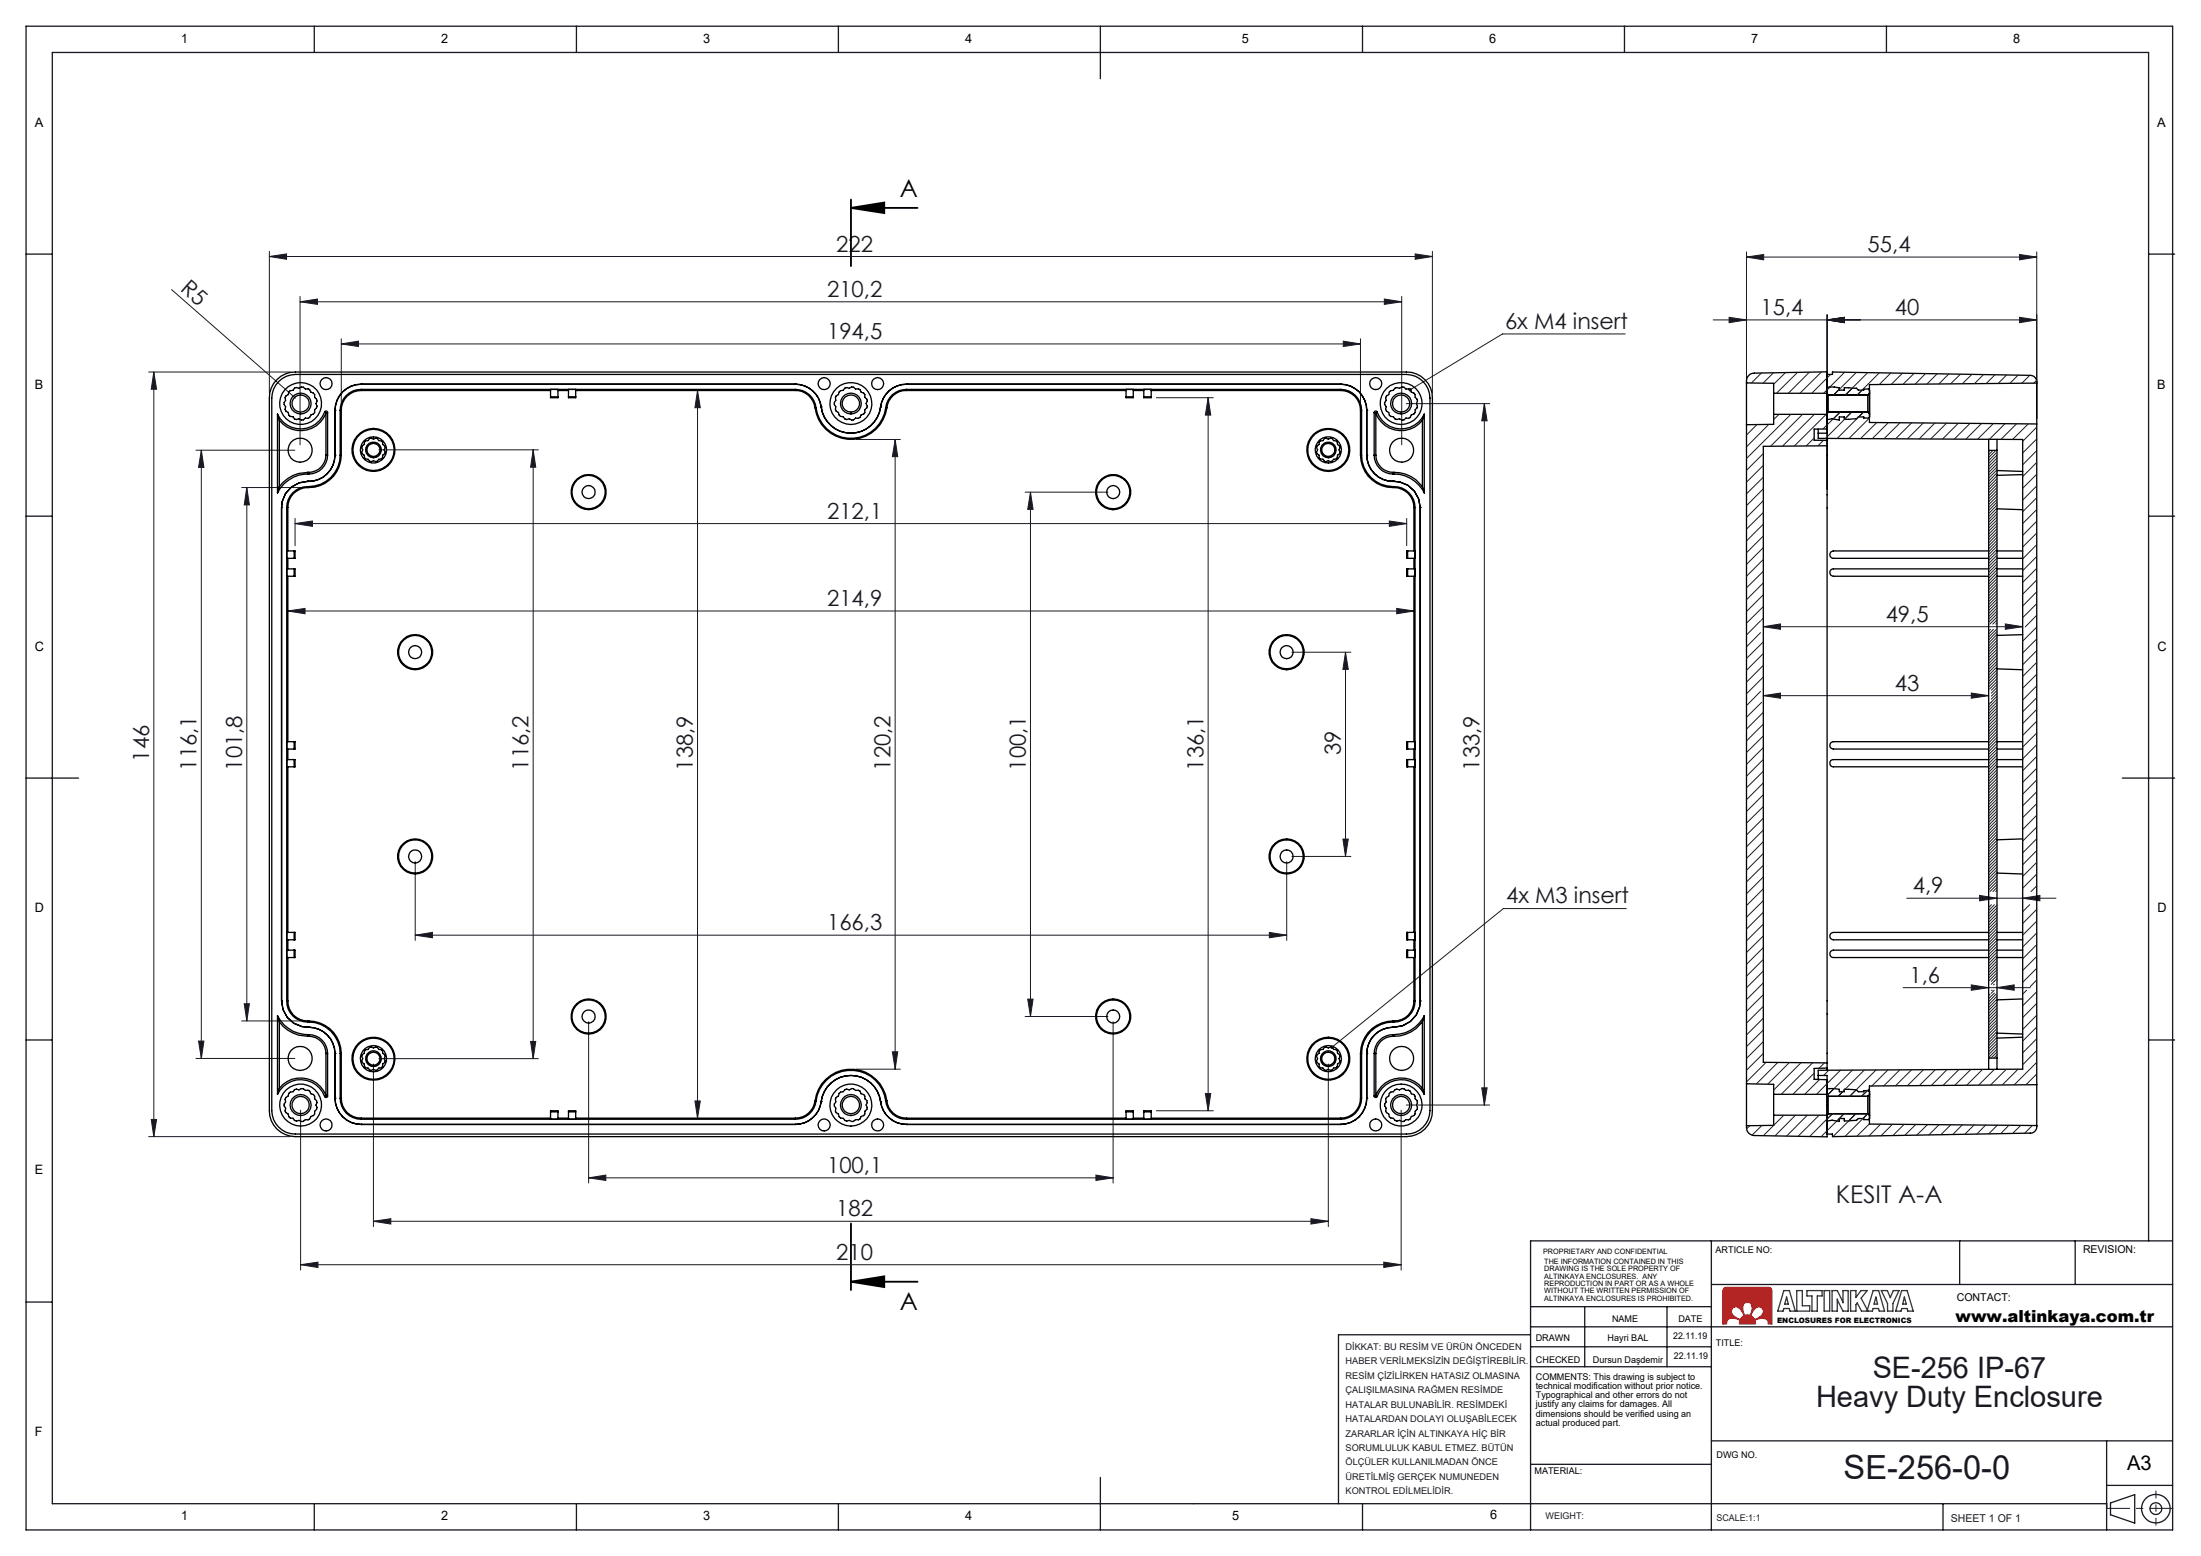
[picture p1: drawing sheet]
<svg xmlns="http://www.w3.org/2000/svg" width="420mm" height="297mm" viewBox="0 0 420 297" stroke-linecap="round" stroke-linejoin="round" font-family="sans-serif">
<path d="M329 245.8l.4-.1h8.1l.5 .2 .1 .4v6.4h-.7l-.1-.6a1.82 1.82 0 0 0-2.4-.1l.1 .7h-3.1l.1-.7a2.18 2.18 0 0 0-2.3-.1l-.2 .8h-.7v-6.4zM330.6 249.7l.4-.2a1.79 1.79 0 0 1 1.7 1.6l-.6 .7a2.35 2.35 0 0 1-1.7-1.5zM332.8 248.8l.6-.3 .5 .1a1.76 1.76 0 0 1 0 2.4h-.9a2.18 2.18 0 0 1-.2-2.2zM334.8 249.9l.9-.5 .5 .3 .3 .4a1.79 1.79 0 0 1-1.7 1.7l-.6-.7 .2-.6z" fill="none" stroke="#e13800" stroke-width=".19"/>
<g fill="none" stroke="#191924" stroke-width=".25">
<path d="M5 5h409.6v287h-409.6zM60 5v5M110 5v5M160 5v5M210 5v10M260 5v5M310 5v5M360 5v5M5 48.5h5M410 48.5h5M5 98.5h5M410 98.5h5"/>
<path d="M5 148.5h10M405 148.5h10M5 198.5h5M410 198.5h5M326.6 236.9v55.1M373.9 236.8v8.4M396 236.8v8.4M410 236.9v-226.9h-400v277h392M414.6 236.9h-122.5v55.1M5 248.5h5M292.1 254.8h-36.7v32.2M292.1 249.4h34.5"/>
<path d="M292.1 253.3h122.5M292.1 257.1h34.5M302.4 249.4v11.5M318.1 249.4v11.5M326.6 245.2h88M292.1 260.9h34.5M292.1 279.5h34.5M326.6 275h88M402 275v17M60 287v5M110 287v5M160 287v5"/>
<path d="M210 282v10M260 287v5M370.8 287v5M402 283.5h12.6"/>
</g>
<path d="M334.7 250a.98 .98 0 0 1 .9-.6 .98 .98 0 0 1 .9 .6 1.68 1.68 0 0 1-1.7 1.7l-.3-.3a.51 .51 0 0 1-.1-.9zM330.6 249.7a1.15 1.15 0 0 1 1.8 .6l.1 .2a.56 .56 0 0 1 .2 .5 .56 .56 0 0 1-.4 .5 .53 .53 0 0 1-.4 .3 .53 .53 0 0 1-.5-.3l-.5-.3a1.05 1.05 0 0 1-.3-1.5zM329 245.8l-.2 .4v6.5h.7v-.2a1.21 1.21 0 0 1 1.8-.8 .53 .53 0 0 1 .6 .6v.4h3.1v-.3a.46 .46 0 0 1 0-.5 .46 .46 0 0 1 .5-.1l.6-.2 .6 .1a.83 .83 0 0 1 .7 1h.7v-6.4l-.2-.5-.2-.1h-8.5zM332.9 248.7a.97 .97 0 0 1 1.1 .1 .97 .97 0 0 1 .3 1.1l-.1 .6a.44 .44 0 0 1-.6 .5h-.2a.45 .45 0 0 1-.5 0 .45 .45 0 0 1-.2-.5l-.1-1.1z" fill-rule="evenodd" fill="#f00"/>
<path d="M162.4 39.7l6.3-1v2zM162.4 39.7h12.7M162.4 38.1v12.7M162.4 233.5v12.7M162.4 244.6l6.3-1v2.1zM162.4 244.6h12.7" fill="none" stroke="#000" stroke-width=".35"/>
<g fill="none" stroke="#191924" stroke-width=".25">
<path d="M402.7 286.9l4.7-1.6v5.4l-4.7-1.6z"/>
<circle cx="411.4" cy="288" r="2.72"/>
<circle cx="411.4" cy="288" r="1.13"/>
</g>
<path d="M340.4 246.3h1.1l1.1 4h-1l-.2-.5h-1l-.1 .5h-1.1zM340.9 247.6l.3 1.3h-.6zM342.9 246.3h1v2.9h1.4v1.1h-2.4zM344.8 246.3h2.9v1.1h-.9v2.9h-1v-2.9h-1zM348.1 246.3h1v4h-1zM350.6 247.9v2.4h-1v-4h1l1.1 2.4v-2.4h1v4h-1l-1.1-2.4M356.3 250.3l1.1-4h1.1l1.1 4h-1l-.1-.5h-1.1l-.1 .5h-2.1l-.8-1.6-.2 .3v1.3h-1.1v-4h1.1v1.3l.9-1.3h1.2l-1.2 1.5 1.3 2.5M358 247.6l.3 1.3h-.7zM359 246.3h1.2l.5 1.4 .6-1.4h1.1l-1.2 2.5v1.5h-1v-1.5zM362.9 246.3h1l1.2 4h-1.1l-.1-.5h-1l-.1 .5h-1.1zM363.4 247.6l.3 1.3h-.6z" fill="none" stroke="#373737" stroke-width=".25"/>
<g fill="none" stroke="#191924" stroke-width=".19">
<path d="M32.7 55.3l23.7 20.7M51.4 49l3.3-.5v1zM51.4 48v27M51.4 49h221.9M57.3 57.6l3.3-.5v1zM57.3 56.6v28.3M57.3 57.6h210.2M264.2 57.1l3.3 .5-3.3 .5zM267.5 56.6v28.3M270.1 48.5l3.2 .5-3.2 .5zM273.3 48v27M333.3 49.1l3.3-.5v1z"/>
<path d="M333.3 48.1v32M333.3 49.1h55.4M385.4 48.6l3.3 .5-3.3 .5zM388.7 48.1v31.8M28.4 71h27M29.4 71l.5 3.3h-1zM29.4 71v146M65.1 65.6l3.3-.5v1zM65.1 64.7v12.6M65.1 65.6h194.5M133.1 74.5l.5 3.3h-1zM133.1 74.5v138.9"/>
<path d="M220.7 75.9h10.8M230.5 75.9v136.1M230.5 75.9l.5 3.3h-1zM256.3 65.1l3.3 .5-3.3 .5zM259.6 64.7v12.6M268.4 77h15.9M283.2 77v133.9M283.2 77l.6 3.3h-1zM310.1 63.7h-23.4l-17.6 10.7M326.9 61.1h61.8M330 60.6l3.3 .5-3.3 .5zM348.7 61.1l3.3-.5v1z"/>
<path d="M348.7 60.1v33.3M385.4 60.6l3.3 .5-3.3 .5zM37.4 85.9h18.9M38.4 85.9v116.1M38.4 85.9l.5 3.3h-1zM46.1 93.1h11.6M47.1 93.1l.5 3.3h-1zM47.1 93.1v101.8M56.3 99.9l3.3-.5v1.1zM56.3 99v5.2M56.3 99.9h212.1M72.3 85.9h30.4"/>
<path d="M101.7 85.9l.5 3.3h-1zM101.7 85.9v116.2M163.4 83.9h8.4M170.8 83.9v120.2M170.8 83.9l.5 3.3h-1zM195.6 93.9h15.8M196.6 93.9v100.1M196.6 93.9l.5 3.3h-1zM265.1 99.4l3.3 .5-3.3 .6zM268.4 99v5.2M54.9 116.6l3.3-.5v1.1zM54.9 116.6h214.9"/>
<path d="M266.5 116.1l3.3 .5-3.3 .6zM336.5 119.6l3.3-.5v1zM336.5 119.6h49.5M382.7 119.1l3.3 .5-3.3 .5zM246.5 124.5h11.3M256.8 124.5v39M256.8 124.5l.5 3.3h-1zM336.5 132.8l3.3-.5v1zM336.5 132.8h43M376.2 132.3l3.3 .5-3.3 .5zM79.2 178.5l3.3-.5v1zM79.2 164.5v15"/>
<path d="M79.2 178.5h166.3M242.2 178l3.3 .5-3.3 .5zM245.5 164.5v15M246.5 163.5h11.3M256.3 160.2h1l-.5 3.3zM310.3 173.4h-23.4l-32.7 26.5M363.9 171.4h28.4M377.8 170.9l3.3 .5-3.3 .5zM386 171.4l3.3-.5v1zM37.9 198.7h1l-.5 3.3zM46.1 194.9h11.6M46.6 191.6h1l-.5 3.3z"/>
<path d="M101.2 198.8h1l-.5 3.3zM112.3 195v30.8M195.6 194h15.8M196.1 190.7h1l-.5 3.3zM212.4 195v30.8M363.1 188.5h24.3M376.2 188l3.3 .5-3.3 .5zM381.1 188.5l3.3-.5v1zM28.4 217h27M28.9 213.7h1l-.5 3.3zM37.4 202h18.9M57.4 211.9v30.5"/>
<path d="M71.3 203.1v31M72.3 202.1h30.4M132.6 210.1h1l-.5 3.3zM163.4 204.1h8.4M170.3 200.8h1l-.5 3.3zM220.7 212h10.8M230 208.7h1l-.5 3.3zM253.5 203.1v31M267.4 211.9v30.5M268.4 210.9h15.9M282.8 207.6h1l-.6 3.3zM71.3 233.1l3.3-.5v1z"/>
<path d="M71.3 233.1h182.2M112.3 224.8l3.3-.5v1zM112.3 224.8h100.1M209.1 224.3l3.3 .5-3.3 .5zM250.2 232.6l3.3 .5-3.3 .5zM57.4 241.4l3.3-.5v1zM57.4 241.4h210M264.1 240.9l3.3 .5-3.3 .5z"/>
</g>
<path d="M401.9 287.9h12.7" fill="none" stroke="#191924" stroke-width=".19" stroke-dasharray="15.2 1.3 1.3 1.3" stroke-dashoffset="10.8"/>
<path d="M411.4 284.6v6.5" fill="none" stroke="#191924" stroke-width=".19" stroke-dasharray="15.2 1.3 1.3 1.3" stroke-dashoffset="13.9"/>
<path d="M162.4 39.7l6.3-1v2zM162.4 244.6l6.3-1v2.1z" fill="#000"/>
<g fill="#191924">
<path d="M268.9 74.2l-.1 .4 .3-.2-.3 .2a.34 .34 0 0 0 .5 .1 .34 .34 0 0 0 .1-.5 .34 .34 0 0 0-.5 0zM253.9 199.6v.4l.3-.1-.3 .2a.33 .33 0 0 0 .5 0 .33 .33 0 0 0 0-.5 .33 .33 0 0 0-.5 0z"/>
<path d="M51.4 49l3.3-.5v1zM270.1 48.5l3.2 .5-3.2 .5zM54.9 116.6l3.3-.5v1.1zM266.5 116.1l3.3 .5-3.3 .6zM56.3 99.9l3.3-.5v1.1zM265.1 99.4l3.3 .5-3.3 .6z"/>
<path d="M57.3 57.6l3.3-.5v1zM264.2 57.1l3.3 .5-3.3 .5z"/>
<path d="M333.3 49.1l3.3-.5v1zM385.4 48.6l3.3 .5-3.3 .5zM330 60.6l3.3 .5-3.3 .5zM348.7 61.1l3.3-.5v1zM348.7 61.1l3.3-.5v1zM385.4 60.6l3.3 .5-3.3 .5zM377.8 170.9l3.3 .5-3.3 .5zM386 171.4l3.3-.5v1zM376.2 188l3.3 .5-3.3 .5zM381.1 188.5l3.3-.5v1zM336.5 132.8l3.3-.5v1zM376.2 132.3l3.3 .5-3.3 .5z"/>
<path d="M382.7 119.1l3.3 .5-3.3 .5zM336.5 119.6l3.3-.5v1z"/>
<path d="M230.5 75.9l.5 3.3h-1zM230 208.7h1l-.5 3.3z"/>
<path d="M256.3 160.2h1l-.5 3.3zM256.8 124.5l.5 3.3h-1z"/>
<path d="M29.4 71l.5 3.3h-1zM28.9 213.7h1l-.5 3.3zM283.2 77l.6 3.3h-1zM282.8 207.6h1l-.6 3.3zM101.7 85.9l.5 3.3h-1zM101.2 198.8h1l-.5 3.3zM38.4 85.9l.5 3.3h-1zM37.9 198.7h1l-.5 3.3zM196.6 93.9l.5 3.3h-1zM196.1 190.7h1l-.5 3.3zM170.8 83.9l.5 3.3h-1zM170.3 200.8h1l-.5 3.3z"/>
<path d="M133.1 74.5l.5 3.3h-1zM132.6 210.1h1l-.5 3.3z"/>
<path d="M47.1 93.1l.5 3.3h-1zM46.6 191.6h1l-.5 3.3z"/>
<path d="M65.1 65.6l3.3-.5v1zM256.3 65.1l3.3 .5-3.3 .5z"/>
<path d="M112.3 224.8l3.3-.5v1zM209.1 224.3l3.3 .5-3.3 .5zM71.3 233.1l3.3-.5v1zM250.2 232.6l3.3 .5-3.3 .5zM57.4 241.4l3.3-.5v1zM264.1 240.9l3.3 .5-3.3 .5zM79.2 178.5l3.3-.5v1zM242.2 178l3.3 .5-3.3 .5z"/>
</g>
<g fill="none" stroke="#000" stroke-width=".25">
<path d="M52.8 72.5a4.8 4.8 0 0 1 3.6-1.5h212a4.9 4.9 0 0 1 4.9 5v136a4.9 4.9 0 0 1-4.9 5h-212a4.9 4.9 0 0 1-5-5v-136a4.8 4.8 0 0 1 1.4-3.5zM53 79.1l.3 1.1M53 79.1v15M53.2 72.8a4.4 4.4 0 0 1 3.2-1.3h212a4.6 4.6 0 0 1 4.5 4.5v136a4.5 4.5 0 0 1-4.5 4.5h-212a4.5 4.5 0 0 1-4.5-4.5v-136a4.4 4.4 0 0 1 1.3-3.2zM55.2 74.8l.2-.2 .5-.1 .3-.4 .3-.1 .5 .1 .6-.2h.3l.4 .4h.7l.3 .6 .5 .1 .2 .3v.5l.5 .6-.2 .6 .2 .7-.5 .5-.1 .7-.6 .3-.4 .6h-.6l-.4 .3-.3 .1-.6-.3-.5 .2-.3-.1-.3-.5h-.5l-.3-.3-.1-.5-.5-.4v-.7l-.3-.4v-.4l.3-.4-.1-.5 .2-.3 .4-.3zM61.9 78.7a.29 .29 0 0 1 .4-.2 .29 .29 0 0 1 .2 .3M61.9 78.7a4.9 4.9 0 0 1-4.3 3.2 4.9 4.9 0 0 1-4.6-2.8M61.9 78.7l.3 .1M62.2 78.9a5.2 5.2 0 0 1-8.9 1.3M62.2 78.9v8M62.2 78.8h.3M62.2 78.8v.1"/>
<path d="M62.5 78.8v8.1M63.9 78.3h.1M63.9 78.3v8.6M64.9 78.3v8.6M64.9 78.3h.2M65.1 78.3v8.6M68.9 73.3h.1M68.9 73.3a5 5 0 0 0-5 5M68.9 73.3a4.9 4.9 0 0 0-5 5M68.9 74.3a4 4 0 0 0-4 4M68.9 74.5a3.7 3.7 0 0 0-3.8 3.8M68.9 73.3h82.9"/>
<path d="M68.9 74.3h82.9M68.9 74.5h36.2M68.9 74.3v.2M105.1 74.3h1.4v1.6h-1.4zM105.1 75.7h1.4M106.5 74.5h2M108.5 74.3h1.4v1.6h-1.4zM108.5 75.7h1.4M109.9 74.5h41.9M151.8 73.3h.1M151.8 73.3a5 5 0 0 1 4.9 4.4M151.8 74.3a3.9 3.9 0 0 1 3.9 3.5"/>
<path d="M151.8 74.5a3.8 3.8 0 0 1 3.7 3.4M151.8 74.3v.2M155.5 77.9a6.9 6.9 0 0 0 6.9 6 6.9 6.9 0 0 0 6.8-6M155.7 77.8a6.7 6.7 0 0 0 6.7 5.9 6.7 6.7 0 0 0 6.6-5.9M155.7 77.8l-.2 .1M156.7 77.7h.1M156.7 77.7a5.7 5.7 0 0 0 5.7 5 5.7 5.7 0 0 0 5.6-5M160.2 74.8l.2-.2 .5-.1 .3-.4 .3-.1 .6 .1 .6-.2 .6 .4h.7l.3 .6 .7 .3v.6l.4 .4 .1 .3-.2 .5 .2 .6-.5 .6v.6l-.7 .4-.3 .5-.2 .2-.5-.1-.6 .4-.6-.3-.7 .1-.5-.5h-.5l-.3-.3-.1-.5-.4-.2-.2-.3 .1-.6-.3-.4v-.4l.3-.4-.1-.5 .2-.3a1.01 1.01 0 0 0 .6-.8zM168 77.7h.1M169 77.8l.2 .1M173 73.3h.1M173 73.3a5 5 0 0 0-5 4.4"/>
<path d="M173 74.3a3.9 3.9 0 0 0-4 3.5M173 74.5a3.7 3.7 0 0 0-3.8 3.4M173 73.3h82.8M173 74.3h82.8M173 74.5h41.9M173 74.3v.2M214.9 74.3h1.4v1.6h-1.4zM214.9 75.7h1.4M216.3 74.5h2M218.3 74.3h1.4v1.6h-1.4zM218.3 75.7h1.4M219.7 74.5h36.1"/>
<path d="M255.8 73.3a4.9 4.9 0 0 1 5 5M255.8 73.3h.1M255.8 74.3a4 4 0 0 1 4 4M255.8 74.5a3.7 3.7 0 0 1 3.8 3.8M255.8 74.3v.2M259.6 78.3h.2M259.6 78.3v8.6M259.8 78.3v8.6M260.8 78.3h.1M260.8 78.3v8.6M262.2 78.8v8.1M262.2 78.8h.3"/>
<path d="M262.5 78.8v.1M262.5 78.9a5.2 5.2 0 0 0 8.9 1.3M262.5 78.9v8M262.8 78.7a4.9 4.9 0 0 0 4.4 3.2 4.9 4.9 0 0 0 4.6-2.8M262.8 78.7a.29 .29 0 0 0-.3-.2 .29 .29 0 0 0-.3 .3M262.8 78.7l-.3 .1M265.2 74.8l.2-.2 .5-.1 .3-.4 .3-.1 .6 .1 .6-.2h.2l.4 .4h.7l.3 .6 .5 .1 .2 .3 .1 .5 .4 .6-.2 .6 .2 .6-.4 .6-.1 .6-.1 .1-.6 .3-.2 .5-.3 .2-.5-.1-.4 .3-.2 .1-.6-.3-.7 .1-.5-.5h-.5l-.3-.3-.1-.5-.5-.4v-.7l-.3-.5 .3-.7v-.7l.5-.4zM271.8 79.1l-.4 1.1M271.8 79.1v15M333.3 73.1a1.56 1.56 0 0 1 1.5-1.9l13.9-.2v4.1M333.3 73.1v8M333.3 73.1l5.2 .1v1.9"/>
<path d="M338.5 75.1v4M338.5 79.1v1.9l-5.2 .1M338.5 75.1h10.2M338.5 79.1h10.2M348.7 75.1v3.9M348.7 73.9h1.3l1 .1v.5h.9v-.5h.8l1.6 .1 .3 .4h1v-.2h1l.2 .2M348.7 75l.2 .4v3.3l-.2 .3M348.7 71.5h1v-.5l37.7 .6a1.29 1.29 0 0 1 1.3 1.5M348.7 79v3.7h-1.7M348.7 73v2.4M348.7 75.4v3.3M348.7 78.7h8"/>
<path d="M348.7 75.4h8M348.7 78.7v2.3M356.7 75.4v3.3M356.7 78.7v1.9l32 .3M356.8 79.6l-.2 .2h-1v-.2h-1l-.3 .3-1.6 .1h-.8v-.4h-.9v.6l-1.4-.3-.9 .2M356.8 75v4l-.4-.3v-3.3zM388.7 73.1v7.8M388.7 73.1l-32 .3v2M53.3 92.9l-.3 1.2M53.3 80.2v12.7M53.7 96.9h.1M53.7 96.9v94.2"/>
<path d="M54.7 96.9v94.2M54.7 96.9h.2M54.9 96.9v8.3M58.7 92.9a4 4 0 0 0-4 4M58.7 91.9a5 5 0 0 0-5 5M58.7 93.1a3.8 3.8 0 0 0-3.8 3.8M58.7 90.5a6.4 6.4 0 0 0-5.7 3.6M58.7 90.2a6.6 6.6 0 0 0-5.4 2.7M58.7 92.9h.2M58.7 91.9h.2M58.7 90.2v.3M58.7 91.9h.1"/>
<path d="M58.7 92.9v.2M58.7 93.1h.2M58.7 90.5h.2M58.7 90.2h.2M58.9 90.2v.3M58.9 91.9h.1M58.9 92.9v.2M62.2 86.9a3.3 3.3 0 0 1-3.3 3.3M62.2 86.9h.3M62.5 86.9a3.6 3.6 0 0 1-3.6 3.6M63.9 86.9a5.1 5.1 0 0 1-5 5M63.9 86.9h.1"/>
<path d="M64.9 86.9a6 6 0 0 1-6 6M64.9 86.9h.2M65.1 86.9a6.1 6.1 0 0 1-6.2 6.2M69.6 84.2l.6-.1 .5-.5 .6 .2 .6-.2 .4 .5 .5 .1 .2 .1v.5l.5 .5-.2 .6 .2 .5-.5 .5v.5l-.2 .2-.5 .1-.5 .4-.5-.2-.6 .2-.5-.4-.5-.1-.2-.7-.5-.5 .2-.5-.2-.6 .5-.5zM251.8 84.3l.6-.2 .5-.5 .6 .2 .6-.2 .4 .5 .5 .1 .2 .6 .5 .4v.2l-.2 .5 .2 .6-.5 .4v.6l-.7 .2-.5 .4-.5-.2-.6 .2-.5-.4-.5-.1-.2-.2v-.5l-.5-.5 .2-.5-.2-.7 .5-.4zM259.6 86.9a6.1 6.1 0 0 0 6.2 6.2M259.6 86.9h.2M259.8 86.9a6 6 0 0 0 6 6M260.8 86.9a5.1 5.1 0 0 0 5 5M260.8 86.9h.1M262.2 86.9a3.6 3.6 0 0 0 3.6 3.6M262.2 86.9h.3"/>
<path d="M262.5 86.9a3.3 3.3 0 0 0 3.3 3.3M265.8 92.9h.2M265.8 91.9h.2M265.8 90.2v.3M265.8 91.9h.1M265.8 92.9v.2M265.8 93.1h.2M265.8 90.5h.2M265.8 90.2h.2M266 92.9a4 4 0 0 1 4 4M266 91.9a4.9 4.9 0 0 1 5 5M266 93.1a3.8 3.8 0 0 1 3.8 3.8"/>
<path d="M266 90.5a6.4 6.4 0 0 1 5.8 3.6M266 90.2a6.5 6.5 0 0 1 5.4 2.7M266 90.2v.3M266 91.9h.1M266 92.9v.2M269.8 96.9h.2M269.8 96.9v8.3M270 96.9v94.2M271 96.9h.1M271 96.9v94.2M271.4 92.9l.4 1.2M271.4 80.2v12.7"/>
<path d="M333.3 81.1v125.8M347 81.9v.8M347 82.7v1l39 .2v120.2l-39 .2v1M348.7 83.7v.4M348.7 84.1v119.8M348.7 81.9h-2.5v2.1l2.5 .1M348.7 85.1l-12.2 .1v117.6l12.2 .1M379.5 83.9v120.2M379.5 86h1.6M381.1 97.1l4.9 .2M381.1 89.8l4.9 .2M381.1 83.9v120.2"/>
<path d="M386 90.6l-4.9 .1M388.7 80.9v126.1M54.7 105.2h1.6v1.4h-1.6zM54.7 108.6h1.6v1.4h-1.6zM54.9 106.6v2M54.9 110v31.6M56.1 105.2v1.4M56.1 108.6v1.4M268.4 108.6h1.6v1.4h-1.6zM268.4 105.2h1.6v1.4h-1.6zM268.6 105.2v1.4M268.6 108.6v1.4"/>
<path d="M269.8 106.6v2M269.8 110v31.6M379.5 108.6h-29.7a.71 .71 0 0 0-.6 .7 .71 .71 0 0 0 .6 .7h29.7M379.5 105.2h-29.7a.71 .71 0 0 0-.6 .7 .71 .71 0 0 0 .6 .7h29.7M381.1 105.2h4.9M381.1 106.6h4.9M381.1 110h4.9M381.1 108.6h4.9M381.1 127.7l4.9 .1M386 121.1l-4.9 .2M54.7 141.6h1.6v1.4h-1.6zM54.7 145h1.6v1.4h-1.6z"/>
<path d="M54.9 143v2M54.9 146.4v31.6M56.1 141.6v1.4M56.1 145v1.4M268.4 145h1.6v1.4h-1.6zM268.4 141.6h1.6v1.4h-1.6zM268.6 141.6v1.4M268.6 145v1.4M269.8 143v2M269.8 146.4v31.6M379.5 145h-29.7a.69 .69 0 0 0-.6 .7 .69 .69 0 0 0 .6 .7h29.7M379.5 141.6h-29.7a.71 .71 0 0 0-.6 .7 .71 .71 0 0 0 .6 .7h29.7"/>
<path d="M381.1 143h4.9M381.1 145h4.9M381.1 146.4h4.9M381.1 141.6h4.9M54.7 178h1.6v1.4h-1.6zM54.9 179.4v2M56.1 178v1.4M268.4 178h1.6v1.4h-1.6zM268.6 178v1.4M269.8 179.4v2M379.5 178h-29.7a.71 .71 0 0 0-.6 .7 .71 .71 0 0 0 .6 .7h29.7M381.1 179.4h4.9"/>
<path d="M381.1 178h4.9M381.1 166.6l4.9 .2M386 160.1l-4.9 .2M53 193.9a6.5 6.5 0 0 0 5.7 3.6M53 193.9l.3 1.1M53 193.9v15M53.3 195a6.6 6.6 0 0 0 5.4 2.8M53.3 195v12.7M53.7 191.1a5 5 0 0 0 5 5M53.7 191.1h.1M54.7 191.1a4 4 0 0 0 4 4M54.7 181.4h1.6v1.4h-1.6z"/>
<path d="M54.7 191.1h.2M54.9 191.1a3.7 3.7 0 0 0 3.8 3.8M54.9 182.8v8.3M56.1 181.4v1.4M58.7 196.1h.1M58.7 195.1h.2M58.7 196.1h.2M58.7 194.9v.2M58.7 197.5v.3M58.7 194.9h.2M58.7 197.5h.2M58.7 197.8h.2"/>
<path d="M58.9 195.1a6 6 0 0 1 6 6M58.9 196.1a5.1 5.1 0 0 1 5 5M58.9 194.9a6.2 6.2 0 0 1 6.2 6.2M58.9 196.1h.1M58.9 197.5a3.6 3.6 0 0 1 3.6 3.6M58.9 197.8a3.3 3.3 0 0 1 3.3 3.3M58.9 194.9v.2M58.9 197.5v.3M265.8 195.1a6 6 0 0 0-6 6M265.8 196.1a5.1 5.1 0 0 0-5 5M265.8 194.9a6.2 6.2 0 0 0-6.2 6.2M265.8 196.1h.1"/>
<path d="M265.8 197.5a3.6 3.6 0 0 0-3.6 3.6M265.8 197.8a3.3 3.3 0 0 0-3.3 3.3M265.8 195.1h.2M265.8 196.1h.2M265.8 194.9v.2M265.8 197.5v.3M265.8 194.9h.2M265.8 197.5h.2M265.8 197.8h.2M266 196.1h.1M266 194.9v.2M266 197.5v.3"/>
<path d="M268.4 181.4h1.6v1.4h-1.6zM268.6 181.4v1.4M269.8 191.1a3.7 3.7 0 0 1-3.8 3.8M269.8 191.1h.2M269.8 182.8v8.3M270 191.1a4 4 0 0 1-4 4M271 191.1a5 5 0 0 1-5 5M271 191.1h.1M271 191.1a4.9 4.9 0 0 1-5 5M271.4 195a6.7 6.7 0 0 1-5.4 2.8M271.4 195v12.7M271.8 193.9a6.5 6.5 0 0 1-5.8 3.6"/>
<path d="M271.8 193.9l-.4 1.1M271.8 193.9v15M379.5 181.4h-29.7a.71 .71 0 0 0-.6 .7 .71 .71 0 0 0 .6 .7h29.7M381.1 182.8h4.9M381.1 181.4h4.9M381.1 197.2l4.9 .2M386 190.7l-4.9 .1M386 198l-4.9 .2M53 208.9a4.9 4.9 0 0 1 4.6-2.8 4.9 4.9 0 0 1 4.3 3.2M53.3 207.7l-.3 1.2M53.3 207.7a5.2 5.2 0 0 1 8.9 1.4M55.2 208.6l.2-.1 .5-.1 .3-.4 .3-.1 .5 .1 .5-.2h.3a.97 .97 0 0 0 1.1 .3l.4 .7 .5 .1 .2 .3v.5l.4 .4 .1 .4-.2 .4 .2 .7-.5 .5-.1 .7-.6 .3-.2 .5-.3 .1h-.5l-.4 .3-.3 .1a1.02 1.02 0 0 0-1.1-.1l-.3-.1-.3-.4-.7-.2-.2-.6-.5-.4-.1-.2 .1-.6-.3-.4v-.4l.3-.4-.1-.5 .1-.3 .5-.3z"/>
<path d="M62.2 201.1h.3M62.2 201.1v8M62.2 209.1v.1M62.2 209.2h.3M62.2 209.2l-.3 .1M62.5 209.2a.29 .29 0 0 1-.2 .3 .29 .29 0 0 1-.4-.2M62.5 201.1v8.1M63.9 209.6a5.1 5.1 0 0 0 5 5M63.9 201.1h.1M63.9 209.6h.1M63.9 209.6a4.9 4.9 0 0 0 5 5M63.9 201.1v8.5"/>
<path d="M64.9 209.6a4 4 0 0 0 4 4M64.9 201.1v8.5M64.9 201.1h.2M64.9 209.6h.2M65.1 209.6a3.7 3.7 0 0 0 3.8 3.8M65.1 201.1v8.5M68.9 214.6h.1M68.9 213.6h82.9M68.9 214.6h82.9M68.9 213.4v.2M68.9 213.4h36.2M69.6 200.5l.6-.2 .5-.5 .6 .2 .6-.2 .4 .5 .5 .1 .2 .2v.4l.5 .5-.2 .6 .2 .5-.5 .5v.5l-.2 .2-.5 .1-.5 .4-.5-.2-.7 .2-.4-.4-.5-.1-.2-.7-.5-.5 .2-.5-.2-.6 .5-.5z"/>
<path d="M105.1 212h1.4v1.6h-1.4zM105.1 212.2h1.4M106.5 213.4h2M108.5 212h1.4l-.1 1.6h-1.3zM108.5 212.2h1.4M109.9 213.4h41.9M151.8 214.6h.1M151.8 213.4v.2M155.5 210.1a6.9 6.9 0 0 1 6.9-6 6.9 6.9 0 0 1 6.8 6M155.5 210.1a3.8 3.8 0 0 1-3.7 3.3M155.5 210.1h.2M155.7 210.1a3.9 3.9 0 0 1-3.9 3.5"/>
<path d="M155.7 210.1a6.7 6.7 0 0 1 6.7-5.8 6.7 6.7 0 0 1 6.6 5.8M156.7 210.3a5.7 5.7 0 0 1 5.7-5 5.7 5.7 0 0 1 5.6 5M156.7 210.3a5.1 5.1 0 0 1-4.9 4.3M156.7 210.3h.1M156.7 210.3a5 5 0 0 1-4.9 4.3M160.2 208.6l.2-.1 .5-.1 .6-.5 .6 .1 .4-.2h.4l.4 .3h.5l.3 .2 .2 .5 .5 .1 .2 .3v.5l.4 .4 .1 .4-.2 .4 .2 .6-.1 .3-.4 .3v.7l-.7 .3-.2 .5-.3 .1h-.5l-.5 .4h-.2a1 1 0 0 0-1.1-.1l-.6-.5-.5-.1-.2-.2a.97 .97 0 0 0-.7-.9l-.1-.2 .1-.6-.3-.4v-.4l.3-.4-.1-.5 .2-.3a1.01 1.01 0 0 0 .6-.9zM168 210.3a5.1 5.1 0 0 0 5 4.3M168 210.3h.1M168 210.3a5 5 0 0 0 5 4.3M169 210.1a3.9 3.9 0 0 0 4 3.5M169.2 210.1a3.8 3.8 0 0 0 3.8 3.3M169.2 210.1h-.2"/>
<path d="M173 214.6h.1M173 213.6h82.8M173 214.6h82.8M173 213.4v.2M173 213.4h41.9M214.9 212h1.4l-.1 1.6h-1.3zM214.9 212.2h1.4M216.3 213.4h2M218.3 212h1.4v1.6h-1.4zM218.3 212.2h1.4M219.7 213.4h36.1M251.8 200.5l.6-.2 .5-.5 .6 .2 .6-.2 .4 .5 .5 .1 .2 .6 .5 .4v.2l-.2 .5 .2 .6-.5 .4v.6l-.7 .2-.5 .4-.5-.2-.7 .2-.4-.4-.5-.1-.2-.2v-.5l-.5-.5 .2-.5-.2-.7 .5-.4z"/>
<path d="M255.8 214.6h.1M255.8 213.4v.2M259.6 209.6a3.7 3.7 0 0 1-3.8 3.8M259.6 201.1v8.5M259.6 201.1h.2M259.6 209.6h.2M259.8 209.6a4 4 0 0 1-4 4M259.8 201.1v8.5M260.8 209.6a5 5 0 0 1-5 5M260.8 201.1h.1M260.8 209.6h.1M260.8 209.6a4.9 4.9 0 0 1-5 5"/>
<path d="M260.8 201.1v8.5M262.2 209.2a.29 .29 0 0 0 .3 .3 .29 .29 0 0 0 .3-.2M262.2 201.1h.3M262.2 201.1v8.1M262.2 209.2h.3M262.5 209.2l.3 .1M262.5 201.1v8M262.5 209.1v.1M265.2 208.6l.2-.1 .5-.1 .3-.4 .4-.1 .5 .1 .4-.2h.3a.94 .94 0 0 0 1.1 .3l.2 .2 .2 .5 .5 .1 .2 .3a.91 .91 0 0 0 .4 1l.1 .2a.94 .94 0 0 0 0 1.1l-.1 .3-.3 .3-.1 .6-.7 .4-.2 .5-.3 .1h-.5l-.5 .4h-.3a.96 .96 0 0 0-1-.1l-.3-.1-.3-.4-.6-.2-.3-.6-.4-.3-.2-.3 .1-.6-.3-.5 .3-.7-.1-.5 .1-.3 .5-.3zM271.4 207.7l.4 1.2M271.4 207.7a5.2 5.2 0 0 0-8.9 1.4M271.8 208.9a4.9 4.9 0 0 0-4.7-2.8 4.9 4.9 0 0 0-4.3 3.2"/>
<path d="M333.3 206.9v8M333.3 206.9l5.2 .1v1.9M338.5 208.9v4M338.5 212.9v1.9l-5.2 .1M338.5 212.9h10.2M338.5 208.9h10.2M347 205.3v.8M347 205.3h1.7v3.6M348.7 212.9v4.1l-13.9-.3a1.56 1.56 0 0 1-1.5-1.8M348.7 208.9v4M348.7 203.9v.4M348.7 207.9l1.3-.1 1 .1v.5h.9v-.5l2.4 .1 .3 .4h1v-.2h1l.2 .2"/>
<path d="M348.7 208.9l.2 .4v3.3l-.2 .3M348.7 203.9h-2.5v2.1l2.5 .1M348.7 206.9v2.4M348.7 209.3v3.3M348.7 212.6h8M348.7 209.3h8M348.7 212.6v2.3M356.7 209.3v3.3M356.7 212.6v2l32 .2M356.8 213.5l-.2 .2h-1v-.2h-1l-.3 .4-1.6 .1h-.8v-.5h-.9v.6l-1.4-.3-.9 .2M356.8 208.9v4l-.4-.3v-3.3zM379.5 202h1.6"/>
<path d="M388.7 207v7.8M388.7 214.8a1.25 1.25 0 0 1-1.3 1.5l-37.7 .7v-.5h-1M388.7 207l-32 .3v2"/>
<circle cx="57.4" cy="77" r="2"/>
<circle cx="57.4" cy="77" r="4"/>
<circle cx="57.4" cy="77" r="1.65"/>
<circle cx="62.2" cy="73.2" r="1.15"/>
<circle cx="157.3" cy="73.2" r="1.15"/>
<circle cx="162.4" cy="77" r="1.99"/>
<circle cx="162.4" cy="77" r="1.65"/>
<circle cx="162.4" cy="77" r="4"/>
<circle cx="167.5" cy="73.2" r="1.14"/>
<circle cx="262.5" cy="73.2" r="1.15"/>
<circle cx="267.4" cy="77" r="1.65"/>
<circle cx="267.4" cy="77" r="4"/>
<circle cx="267.4" cy="77" r="2"/>
<circle cx="57.3" cy="85.9" r="2.3"/>
<circle cx="71.2" cy="85.9" r="1.25"/>
<circle cx="71.3" cy="85.9" r="2.5"/>
<circle cx="71.3" cy="85.9" r="1.5"/>
<circle cx="71.3" cy="85.9" r="4.1"/>
<circle cx="71.3" cy="85.9" r="3.9"/>
<circle cx="112.3" cy="93.9" r="3.2"/>
<circle cx="112.3" cy="93.9" r="3.3"/>
<circle cx="112.3" cy="93.9" r="1.26"/>
<circle cx="212.4" cy="93.9" r="3.4"/>
<circle cx="212.4" cy="93.9" r="1.25"/>
<circle cx="212.4" cy="93.9" r="3.2"/>
<circle cx="253.5" cy="85.9" r="3.9"/>
<circle cx="253.5" cy="85.9" r="1.26"/>
<circle cx="253.5" cy="85.9" r="1.5"/>
<circle cx="253.5" cy="85.9" r="4.1"/>
<circle cx="253.5" cy="85.9" r="2.5"/>
<circle cx="267.5" cy="85.9" r="2.3"/>
<circle cx="79.2" cy="124.5" r="3.2"/>
<circle cx="79.2" cy="124.5" r="3.3"/>
<circle cx="79.2" cy="124.5" r="1.26"/>
<circle cx="245.5" cy="124.5" r="3.4"/>
<circle cx="245.5" cy="124.5" r="1.25"/>
<circle cx="245.5" cy="124.5" r="3.2"/>
<circle cx="79.2" cy="163.5" r="1.26"/>
<circle cx="79.2" cy="163.5" r="3.4"/>
<circle cx="79.2" cy="163.5" r="3.2"/>
<circle cx="245.5" cy="163.5" r="1.25"/>
<circle cx="245.5" cy="163.5" r="3.4"/>
<circle cx="245.5" cy="163.5" r="3.2"/>
<circle cx="112.3" cy="194" r="3.2"/>
<circle cx="112.3" cy="194" r="1.26"/>
<circle cx="112.3" cy="194" r="3.4"/>
<circle cx="212.4" cy="194" r="3.4"/>
<circle cx="212.4" cy="194" r="1.24"/>
<circle cx="212.4" cy="194" r="3.2"/>
<circle cx="57.3" cy="202" r="2.3"/>
<circle cx="57.4" cy="210.9" r="4"/>
<circle cx="57.4" cy="210.9" r="2"/>
<circle cx="57.4" cy="210.9" r="1.65"/>
<circle cx="62.2" cy="214.7" r="1.14"/>
<circle cx="71.3" cy="202.1" r="2.5"/>
<circle cx="71.3" cy="202.1" r="1.26"/>
<circle cx="71.3" cy="202.1" r="1.5"/>
<circle cx="71.3" cy="202.1" r="4.1"/>
<circle cx="71.3" cy="202.1" r="3.9"/>
<circle cx="157.3" cy="214.7" r="1.14"/>
<circle cx="162.4" cy="210.9" r="1.99"/>
<circle cx="162.4" cy="210.9" r="1.65"/>
<circle cx="162.4" cy="210.9" r="4"/>
<circle cx="167.5" cy="214.7" r="1.15"/>
<circle cx="253.5" cy="202.1" r="1.25"/>
<circle cx="253.5" cy="202.1" r="4.1"/>
<circle cx="253.5" cy="202.1" r="2.51"/>
<circle cx="253.5" cy="202.1" r="1.5"/>
<circle cx="253.5" cy="202.1" r="3.9"/>
<circle cx="262.5" cy="214.7" r="1.15"/>
<circle cx="267.4" cy="210.9" r="1.66"/>
<circle cx="267.4" cy="210.9" r="2"/>
<circle cx="267.4" cy="210.9" r="4"/>
<circle cx="267.5" cy="202" r="2.3"/>
</g>
<g fill="none" stroke="#191924" stroke-width=".19">
<path d="M336.1 71.2l-1.9 1.9M338.4 71.2l-2 1.9M339.5 79.1l-1 1M340.7 71.1l-2.2 2.2M341.7 79.1l-8.4 8.4M343 71.1l-4 4M344 79.1l-6.1 6.1M345.3 71l-4.1 4.1M346.2 79.1l-6.1 6.1M347.6 71l-4.1 4.1M348.5 79.1l-6.1 6M348.9 78.7l-.2 .2"/>
<path d="M349.3 71.5l-3.6 3.6M349.8 80l1.3-1.3-3.2 3.2M349.8 71l-.1 .2M352 71l-4 4.1M354.2 71.1l-4.3 4.3M355.6 78.7l-5 5M356.4 71.1l-4.3 4.3M356.7 79.8l-3.9 3.9M356.7 75.3v.1M358.6 71.2l-4.2 4.2M360.8 71.2l-2.2 2.2M363 71.2l-2.1 2.2"/>
<path d="M365.3 71.3l-2.2 2M367.5 71.3l-2.1 2M369.7 71.3l-2 2M371.9 71.4l-1.9 1.9M374.1 71.4l-1.9 1.9M376.3 71.5l-1.8 1.7M378.5 71.5l-1.7 1.7M380.7 71.5l-1.7 1.7M382.9 71.6l-1.6 1.6M385.1 71.6l-1.6 1.6M387.3 71.6l-1.5 1.6M388.6 72.6l-.5 .5"/>
<path d="M335.3 81l-2 2M336.5 93.3l-3.2 3.2M336.5 86.6l-3.2 3.2M336.5 88.8l-3.2 3.2M336.5 95.6l-3.2 3.2M336.5 91.1l-3.2 3.2M336.5 97.8l-3.2 3.2M337.5 81l-4.2 4.3M346.2 83.6l-1.5 1.5M347.1 82.7l-.1 .1M347.9 84.1l-1 1M352 80l1.3-1.3-4.9 5"/>
<path d="M358.1 80.7l-3.1 3M360.3 80.7l-3 3M362.5 80.7l-3 3M364.8 80.7l-3.1 3M367 80.7l-3 3M369.2 80.7l-3 3.1M371.4 80.8l-3 3M373.7 80.8l-3 3M375.9 80.8l-3 3M378.1 80.8l-3 3M379.7 86l-.2 .3M380.3 86l-.8 .8"/>
<path d="M380.4 80.9l-3 2.9M380.9 86l-1.4 1.3M381.1 98.1l-1.6 1.6M381.1 93.6l-1.6 1.6M381.1 86.3l-1.6 1.6M381.1 86.9l-1.6 1.6M381.1 87.5l-1.6 1.5M381.1 88l-1.6 1.6M381.1 88.6l-1.6 1.6M381.1 89.1l-1.6 1.6M381.1 89.7l-1.6 1.6M381.1 90.2l-1.6 1.7"/>
<path d="M381.1 90.8l-1.6 1.6M381.1 91.4l-1.6 1.6M381.1 91.9l-1.6 1.6M381.1 92.5l-1.6 1.6M381.1 93.1l-1.6 1.5M381.1 94.2l-1.6 1.6M381.1 94.8l-1.6 1.5M381.1 95.3l-1.6 1.6M381.1 95.8l-1.6 1.7M381.1 96.4l-1.6 1.6M381.1 97l-1.6 1.6M381.1 97.5l-1.6 1.7"/>
<path d="M381.1 98.7l-1.6 1.6M381.1 99.2l-1.6 1.6M381.1 99.8l-1.6 1.6M382.6 80.9l-3 3M384.8 80.9l-3 3M387 80.9l-2.9 3M388.7 81.5l-2.7 2.7M388.7 83.8l-2.7 2.7M388.7 86l-2.7 2.7M388.7 88.3l-2.7 2.7M388.7 90.5l-2.7 2.7M388.7 92.7l-2.7 2.8"/>
<path d="M388.7 95l-2.7 2.7M388.7 97.3l-2.7 2.6M388.7 99.5l-2.7 2.7M336 118.5l-2.7 2.7M336.5 100l-3.2 3.3M336.5 104.5l-3.2 3.2M336.5 106.8l-3.2 3.2M336.5 111.3l-3.2 3.2M336.5 118l-.4 .4M336.5 113.5l-3.2 3.2M336.5 102.3l-3.2 3.2M336.5 109l-3.2 3.2"/>
<path d="M336.5 115.8l-3.2 3.2M381.1 104.8l-1.6 1.6M381.1 111.6l-1.6 1.6M381.1 113.8l-1.6 1.6M381.1 118.3l-.8 .8M381.1 100.4l-1.6 1.5M381.1 100.9l-1.6 1.6M381.1 101.5l-1.6 1.6M381.1 102l-1.6 1.6M381.1 102.6l-1.6 1.6M381.1 103.1l-1.6 1.7M381.1 103.7l-1.6 1.6"/>
<path d="M381.1 104.3l-1.6 1.6M381.1 105.4l-1.6 1.6M381.1 106l-1.6 1.6M381.1 106.5l-1.6 1.6M381.1 107.1l-1.6 1.6M381.1 107.7l-1.6 1.6M381.1 108.2l-1.6 1.6M381.1 108.8l-1.6 1.6M381.1 109.3l-1.6 1.6M381.1 109.9l-1.6 1.6M381.1 110.5l-1.6 1.5M381.1 111l-1.6 1.6"/>
<path d="M381.1 112.1l-1.6 1.6M381.1 112.7l-1.6 1.6M381.1 113.3l-1.6 1.6M381.1 114.4l-1.6 1.6M381.1 114.9l-1.6 1.7M381.1 115.5l-1.6 1.6M381.1 116.1l-1.6 1.6M381.1 116.6l-1.6 1.6M381.1 117.2l-1.6 1.6M381.1 117.8l-1.4 1.3M381.1 118.9l-.3 .2M388.7 101.7l-2.7 2.7"/>
<path d="M388.7 104l-2.7 2.7M388.7 106.2l-2.7 2.7M388.7 108.5l-2.7 2.7M388.7 110.7l-2.7 2.7M388.7 113l-2.7 2.7M388.7 115.2l-2.7 2.7M388.7 117.4l-2.2 2.3M388.7 119.7l-2.7 2.7M336 120.8l-2.7 2.7M336 132l-2.7 2.7M336.2 134.1l-2.9 2.8M336.5 124.7l-3.2 3.2"/>
<path d="M336.5 136l-3.2 3.2M336.5 122.5l-3.2 3.2M336.5 127l-3.2 3.2M336.5 129.2l-3.2 3.2M336.5 131.5h-.1M336.5 138.2l-3.2 3.2M379.8 120.1l-.3 .4M379.9 134.1l-.4 .4M380.4 120.1l-.9 .9M381 120.1l-1.5 1.5M381.1 122.8l-1.6 1.6M381.1 129.5l-1.6 1.6"/>
<path d="M381.1 136.3l-1.6 1.6M381.1 138.5l-1.6 1.6M381.1 120.5l-1.6 1.7M381.1 121.1l-1.6 1.6M381.1 121.7l-1.6 1.6M381.1 122.2l-1.6 1.7M381.1 123.4l-1.6 1.6M381.1 123.9l-1.6 1.6M381.1 124.5l-1.6 1.6M381.1 125.1l-1.6 1.5M381.1 125.6l-1.6 1.6M381.1 126.2l-1.6 1.6"/>
<path d="M381.1 126.7l-1.6 1.6M381.1 127.3l-1.6 1.6M381.1 127.8l-1.6 1.7M381.1 128.4l-1.6 1.6M381.1 129l-1.6 1.6M381.1 130.1l-1.4 1.4M381.1 130.7l-1.1 1.1M381.1 131.2l-1.1 1.1M381.1 131.8l-1.1 1.1M381.1 132.4l-1.1 1.1M381.1 132.9l-1.1 1.1M381.1 133.5l-1.6 1.6"/>
<path d="M381.1 134l-1.6 1.6M381.1 134.6l-1.6 1.6M381.1 135.1l-1.6 1.6M381.1 135.7l-1.6 1.6M381.1 136.8l-1.6 1.6M381.1 137.4l-1.6 1.6M381.1 138l-1.6 1.6M381.1 139.1l-1.6 1.6M381.1 139.6l-1.6 1.6M388.7 122l-2.7 2.6M388.7 124.2l-2.7 2.7M388.7 126.4l-2.7 2.7"/>
<path d="M388.7 128.7l-2.7 2.7M388.7 130.9l-2.7 2.7M388.7 133.2l-2.7 2.7M388.7 135.4l-2.7 2.7M388.7 137.7l-2.7 2.7M388.7 139.9l-2.7 2.7M336.5 142.7l-3.2 3.2M336.5 149.4l-3.2 3.2M336.5 140.5l-3.2 3.1M336.5 145l-3.2 3.2M336.5 147.2l-3.2 3.2M336.5 151.7l-3.2 3.2"/>
<path d="M336.5 153.9l-3.2 3.2M336.5 156.2l-3.2 3.2M336.5 158.4l-3.2 3.2M381.1 154.2l-1.6 1.6M381.1 143l-1.6 1.6M381.1 140.2l-1.6 1.6M381.1 140.8l-1.6 1.6M381.1 141.3l-1.6 1.6M381.1 141.9l-1.6 1.6M381.1 142.4l-1.6 1.6M381.1 143.6l-1.6 1.6M381.1 144.1l-1.6 1.6"/>
<path d="M381.1 144.7l-1.6 1.6M381.1 145.3l-1.6 1.6M381.1 145.8l-1.6 1.6M381.1 146.4l-1.6 1.6M381.1 146.9l-1.6 1.7M381.1 147.5l-1.6 1.6M381.1 148.1l-1.6 1.5M381.1 148.6l-1.6 1.6M381.1 149.2l-1.6 1.6M381.1 149.8l-1.6 1.5M381.1 150.3l-1.6 1.6M381.1 150.9l-1.6 1.6"/>
<path d="M381.1 151.4l-1.6 1.6M381.1 152l-1.6 1.6M381.1 152.5l-1.6 1.7M381.1 153.1l-1.6 1.6M381.1 153.7l-1.6 1.6M381.1 154.8l-1.6 1.6M381.1 155.4l-1.6 1.5M381.1 155.9l-1.6 1.6M381.1 156.5l-1.6 1.6M381.1 157.1l-1.6 1.5M381.1 157.6l-1.6 1.6M381.1 158.1l-1.6 1.7"/>
<path d="M381.1 158.7l-1.6 1.6M381.1 159.3l-1.6 1.6M381.1 159.8l-1.6 1.7M388.7 142.1l-2.7 2.7M388.7 144.4l-2.7 2.7M388.7 146.6l-2.7 2.7M388.7 148.9l-2.7 2.7M388.7 151.1l-2.7 2.7M388.7 153.4l-2.7 2.7M388.7 155.6l-2.7 2.7M388.7 157.9l-2.7 2.6M336.5 160.7l-3.2 3.2"/>
<path d="M336.5 167.4l-3.2 3.2M336.5 174.1l-3.2 3.2M336.5 162.9l-3.2 3.2M336.5 165.2l-3.2 3.1M336.5 169.6l-3.2 3.3M336.5 171.9l-3.2 3.2M336.5 176.4l-3.2 3.2M336.5 178.6l-3.2 3.2M380 172.7l-.5 .5M380.6 172.7l-1.1 1.1M381.1 161l-1.6 1.6M381.1 178.9l-1.6 1.6"/>
<path d="M381.1 163.2l-1.6 1.6M381.1 160.4l-1.6 1.6M381.1 161.5l-1.6 1.6M381.1 162.1l-1.6 1.6M381.1 162.7l-1.6 1.5M381.1 163.8l-1.6 1.6M381.1 164.3l-1.6 1.6M381.1 164.9l-1.6 1.6M381.1 165.4l-1.6 1.7M381.1 166l-1.6 1.6M381.1 166.6l-1.6 1.6M381.1 167.1l-1.6 1.6"/>
<path d="M381.1 167.7l-1.6 1.6M381.1 168.3l-1.6 1.6M381.1 168.8l-1.4 1.4M381.1 169.4l-.8 .8M381.1 170l-.3 .2M381.1 172.8l-1.6 1.5M381.1 173.3l-1.6 1.6M381.1 173.9l-1.6 1.6M381.1 174.4l-1.6 1.6M381.1 175l-1.6 1.6M381.1 175.6l-1.6 1.6M381.1 176.1l-1.6 1.6"/>
<path d="M381.1 176.7l-1.6 1.6M381.1 177.2l-1.6 1.7M381.1 177.8l-1.6 1.6M381.1 178.4l-1.6 1.6M381.1 179.5l-1.6 1.6M387.3 172.7l-1.3 1.3M388.7 160.1l-2.7 2.7M388.7 162.3l-2.7 2.8M388.7 164.6l-2.7 2.7M388.7 166.8l-2.7 2.7M388.7 169.1l-1.1 1.1M388.7 173.6l-2.7 2.7"/>
<path d="M388.7 175.8l-2.7 2.7M388.7 178.1l-2.7 2.7M336.5 180.9l-3.2 3.2M336.5 185.3l-3.2 3.3M336.5 192.1l-3.2 3.2M336.5 198.8l-3.2 3.2M336.5 183.1l-3.2 3.2M336.5 187.6l-3.2 3.2M336.5 189.9l-3.2 3.1M336.5 194.3l-3.2 3.3M336.5 196.6l-3.2 3.2M379.8 189.8l-.3 .3"/>
<path d="M380 189h.1M380.5 189l-.5 .6M380.6 187.3l-.6 .6M380.6 187.9l-.2 .1M380.6 189.5l-1.1 1.1M380.9 189.8l-1.4 1.4M381.1 181.2l-1.6 1.6M381.1 185.7l-1.6 1.6M381.1 192.4l-1.6 1.6M381.1 194.7l-1.6 1.5M381.1 180.1l-1.6 1.5M381.1 180.6l-1.6 1.6"/>
<path d="M381.1 181.7l-1.6 1.6M381.1 182.3l-1.6 1.6M381.1 182.8l-1.6 1.7M381.1 183.4l-1.6 1.6M381.1 184l-1.6 1.6M381.1 184.5l-1.6 1.7M381.1 185.1l-1.6 1.6M381.1 186.2l-1.1 1.1M381.1 186.8l-.5 .5M381.1 190.1l-1.6 1.7M381.1 190.7l-1.6 1.6M381.1 191.3l-1.6 1.6"/>
<path d="M381.1 191.8l-1.6 1.6M381.1 193l-1.6 1.6M381.1 193.5l-1.6 1.6M381.1 194.1l-1.6 1.6M381.1 195.2l-1.6 1.6M381.1 195.8l-1.6 1.6M381.1 196.3l-1.6 1.6M381.1 196.9l-1.6 1.6M381.1 197.4l-1.6 1.6M381.1 198l-1.6 1.6M381.1 198.6l-1.6 1.6M381.1 199.1l-1.6 1.6"/>
<path d="M381.1 199.7l-1.6 1.6M386.7 189l-.7 .8M388.7 180.3l-2.7 2.7M388.7 182.6l-2.7 2.6M388.7 184.8l-2.7 2.7M388.7 187l-1.3 1.3M388.7 189.3l-2.7 2.7M388.7 191.5l-2.7 2.7M388.7 193.8l-2.7 2.7M388.7 196l-2.7 2.7M388.7 198.3l-2.7 2.7M333.9 214.9l-.6 .6"/>
<path d="M336.2 214.8l-1.9 1.9M336.5 201.1l-3.2 3.2M337 202.8l-3.7 3.7M339.2 202.8l-4.1 4.1M340.4 212.9l-3.9 3.9M341.5 202.8l-4.2 4.1M342.6 212.9l-3.9 3.9M343.7 202.8l-5.2 5.3M344.9 212.9l-4 3.9M345.9 202.8l-6 6.1M346.2 204.9l-4.1 4M347.1 212.9l-4 4"/>
<path d="M347.2 206.1l-2.8 2.8M348.2 202.9l-1.1 1M348.7 213.6l1-1-4.4 4.3M349 204.3l-1 1M350 207.8l-1.3 1.2M351 213.5l-.5 .5M351 213.5l.9-.9-4.4 4.4M351.2 204.3l-4.6 4.6M352.8 213.9l1.4-1.3-4.4 4.4M353.5 204.3l-4.8 4.8M355.7 204.3l-5 5M356.4 212.6l-4.3 4.3"/>
<path d="M356.7 207.8l-1.5 1.5 1.1-1.1M356.7 214.5l-2.4 2.4M358 204.2l-5 5.1M358.9 214.6l-2.3 2.2M360.3 204.2l-3.1 3.1M361.1 214.6l-2.2 2.2M362.5 204.2l-3.1 3.1M363.4 214.6l-2.2 2.1M364.8 204.2l-3.1 3.1M365.6 214.6l-2.1 2.1M367 204.2l-3 3.1M367.8 214.7l-2 2"/>
<path d="M369.3 204.2l-3 3M370 214.7l-1.9 1.9M371.5 204.1l-3 3.1M372.3 214.7l-2 1.9M373.8 204.1l-3 3.1M374.5 214.7l-1.9 1.9M376.1 204.1l-3.1 3M376.7 214.7l-1.8 1.8M378.3 204.1l-3 3M378.9 214.7l-1.7 1.8M380.6 204.1l-3 3M381.1 200.3l-1.6 1.6"/>
<path d="M381.1 200.8l-1.2 1.2M381.1 201.4l-.6 .6M381.1 201.9l-.1 .1M381.1 214.8l-1.6 1.6M382.8 204.1l-3 3M383.4 214.8l-1.6 1.6M385.1 204.1l-3 3M385.6 214.8l-1.6 1.6M387.8 214.8l-1.5 1.5M388.7 200.5l-2.7 2.7M388.7 202.8l-4.3 4.3M388.7 205l-2.1 2"/>
</g>
<text font-size="6.3" fill="#191924" x="351.8" y="282.4">SE-256-0-0</text>
<g font-size="5.6" fill="#191924">
<text x="357.3" y="262.9">SE-256 IP-67</text>
<text x="346.5" y="268.6">Heavy Duty Enclosure</text>
</g>
<g font-size="4.7">
<text x="171.7" y="37.6">A</text>
<text x="171.7" y="250">A</text>
</g>
<text font-size="4.7" fill="#191924" x="350.3" y="229.6">KESIT A-A</text>
<g font-size="4.2" fill="#191924">
<text x="159.6" y="48">222</text>
<text x="356.4" y="48.1">55,4</text>
<text x="34.2" y="55.3" transform="rotate(41 34.2 55.3)">R5</text>
<text x="157.8" y="56.7">210,2</text>
<text x="157.8" y="64.7">194,5</text>
<text x="287.2" y="62.8">6x M4 insert</text>
<text x="335.9" y="60.1">15,4</text>
<text x="361.6" y="60.1">40</text>
<text x="157.8" y="99">212,1</text>
<text x="157.8" y="115.7">214,9</text>
<text x="359.8" y="118.7">49,5</text>
<text x="361.6" y="131.8">43</text>
<text x="28.5" y="145.4" transform="rotate(-90 28.5 145.4)">146</text>
<text x="37.5" y="147.1" transform="rotate(-90 37.5 147.1)">116,1</text>
<text x="46.2" y="147.1" transform="rotate(-90 46.2 147.1)">101,8</text>
<text x="100.8" y="147.1" transform="rotate(-90 100.8 147.1)">116,2</text>
<text x="132.2" y="147.1" transform="rotate(-90 132.2 147.1)">138,9</text>
<text x="169.9" y="147.1" transform="rotate(-90 169.9 147.1)">120,2</text>
<text x="195.7" y="147.1" transform="rotate(-90 195.7 147.1)">100,1</text>
<text x="229.6" y="147.1" transform="rotate(-90 229.6 147.1)">136,1</text>
<text x="255.9" y="144.2" transform="rotate(-90 255.9 144.2)">39</text>
<text x="282.4" y="147.1" transform="rotate(-90 282.4 147.1)">133,9</text>
<text x="287.4" y="172.5">4x M3 insert</text>
<text x="365" y="170.5">4,9</text>
<text x="157.8" y="177.6">166,3</text>
<text x="364.4" y="187.6">1,6</text>
<text x="157.8" y="223.9">100,1</text>
<text x="159.6" y="232.2">182</text>
<text x="159.6" y="240.5">210</text>
</g>
<text font-size="3.9" x="405.9" y="280.6">A3</text>
<text font-size="3.2" x="373.2" y="252.4">www.altinkaya.com.tr</text>
<g font-size="2.5">
<text x="34.6" y="8.2">1</text>
<text x="84.2" y="8.2">2</text>
<text x="134.2" y="8.2">3</text>
<text x="184.2" y="8.2">4</text>
<text x="237" y="8.2">5</text>
<text x="284.2" y="8.2">6</text>
<text x="334.2" y="8.2">7</text>
<text x="384.2" y="8.2">8</text>
<text x="6.7" y="24.2">A</text>
<text x="411.7" y="24.2">A</text>
<text x="6.7" y="74.2">B</text>
<text x="411.7" y="74.2">B</text>
<text x="6.7" y="124.2">C</text>
<text x="411.7" y="124.2">C</text>
<text x="6.7" y="174.2">D</text>
<text x="411.7" y="174.2">D</text>
<text x="6.7" y="224.2">E</text>
<text x="6.7" y="274.2">F</text>
<text x="34.6" y="290.2">1</text>
<text x="84.2" y="290.2">2</text>
<text x="134.2" y="290.2">3</text>
<text x="184.2" y="290.2">4</text>
<text x="235.1" y="290.2">5</text>
<text x="284.3" y="289.9">6</text>
</g>
<g font-size="2.1">
<text x="397.5" y="239.2">REVISION:</text>
<text x="373.4" y="248.2">CONTACT:</text>
</g>
<text font-size="2.1" fill="#191924" x="372.3" y="290.6">SHEET 1 OF 1</text>
<g font-size="1.8">
<text x="327.4" y="239.2">ARTICLE NO:</text>
<text x="293" y="256">DRAWN</text>
<text x="306.8" y="256">Hayri BAL</text>
<text x="307.6" y="252.3">NAME</text>
<text x="319.3" y="255.7">22.11.19</text>
<text x="320.3" y="252.3">DATE</text>
<text x="327.4" y="256.9">TITLE:</text>
<text x="293.1" y="263.3">COMMENTS: This drawing is subject to</text>
<text x="293.1" y="260.1">CHECKED</text>
<text x="304" y="260.1">Dursun Daşdemir</text>
<text x="319.4" y="259.4">22.11.19</text>
<text x="293.1" y="265.1">technical modification without prior notice.</text>
<text x="293.1" y="266.9">Typographical and other errors do not</text>
<text x="293.1" y="268.6">justify any claims for damages. All</text>
<text x="293.1" y="270.4">dimensions should be verified using an</text>
<text x="293.1" y="272.2">actual produced part.</text>
<text x="292.8" y="281.3">MATERIAL:</text>
<text x="327.6" y="278.3">DWG NO.</text>
</g>
<g font-size="1.8" fill="#191924">
<text x="256.8" y="257.6">DİKKAT: BU RESİM VE ÜRÜN ÖNCEDEN</text>
<text x="256.8" y="260.4">HABER VERİLMEKSİZİN DEĞİŞTİREBİLİR.</text>
<text x="256.8" y="263.1">RESİM ÇİZİLİRKEN HATASIZ OLMASINA</text>
<text x="256.8" y="265.9">ÇALIŞILMASINA RAĞMEN RESİMDE</text>
<text x="256.8" y="268.7">HATALAR BULUNABİLİR. RESİMDEKİ</text>
<text x="256.8" y="271.4">HATALARDAN DOLAYI OLUŞABİLECEK</text>
<text x="256.8" y="274.2">ZARARLAR İÇİN ALTINKAYA HİÇ BİR</text>
<text x="256.8" y="277">SORUMLULUK KABUL ETMEZ. BÜTÜN</text>
<text x="256.8" y="279.7">ÖLÇÜLER KULLANILMADAN ÖNCE</text>
<text x="256.8" y="282.5">ÜRETİLMİŞ GERÇEK NUMUNEDEN</text>
<text x="256.8" y="285.2">KONTROL EDİLMELİDİR.</text>
<text x="294.9" y="289.9">WEIGHT:</text>
<text x="327.6" y="290.3">SCALE:1:1</text>
</g>
<g font-size="1.4">
<text x="294.5" y="239.3">PROPRIETARY AND CONFIDENTIAL</text>
<text x="294.7" y="241.2">THE INFORMATION CONTAINED IN THIS</text>
<text x="294.7" y="242.6">DRAWING IS THE SOLE PROPERTY OF</text>
<text x="294.7" y="244">ALTINKAYA ENCLOSURES. ANY</text>
<text x="294.7" y="245.5">REPRODUCTION IN PART OR AS A WHOLE</text>
<text x="294.7" y="246.9">WITHOUT THE WRITTEN PERMISSION OF</text>
<text x="294.7" y="248.3">ALTINKAYA ENCLOSURES IS PROHIBITED.</text>
<text x="339.1" y="252.6">ENCLOSURES FOR ELECTRONICS</text>
</g>
</svg>
